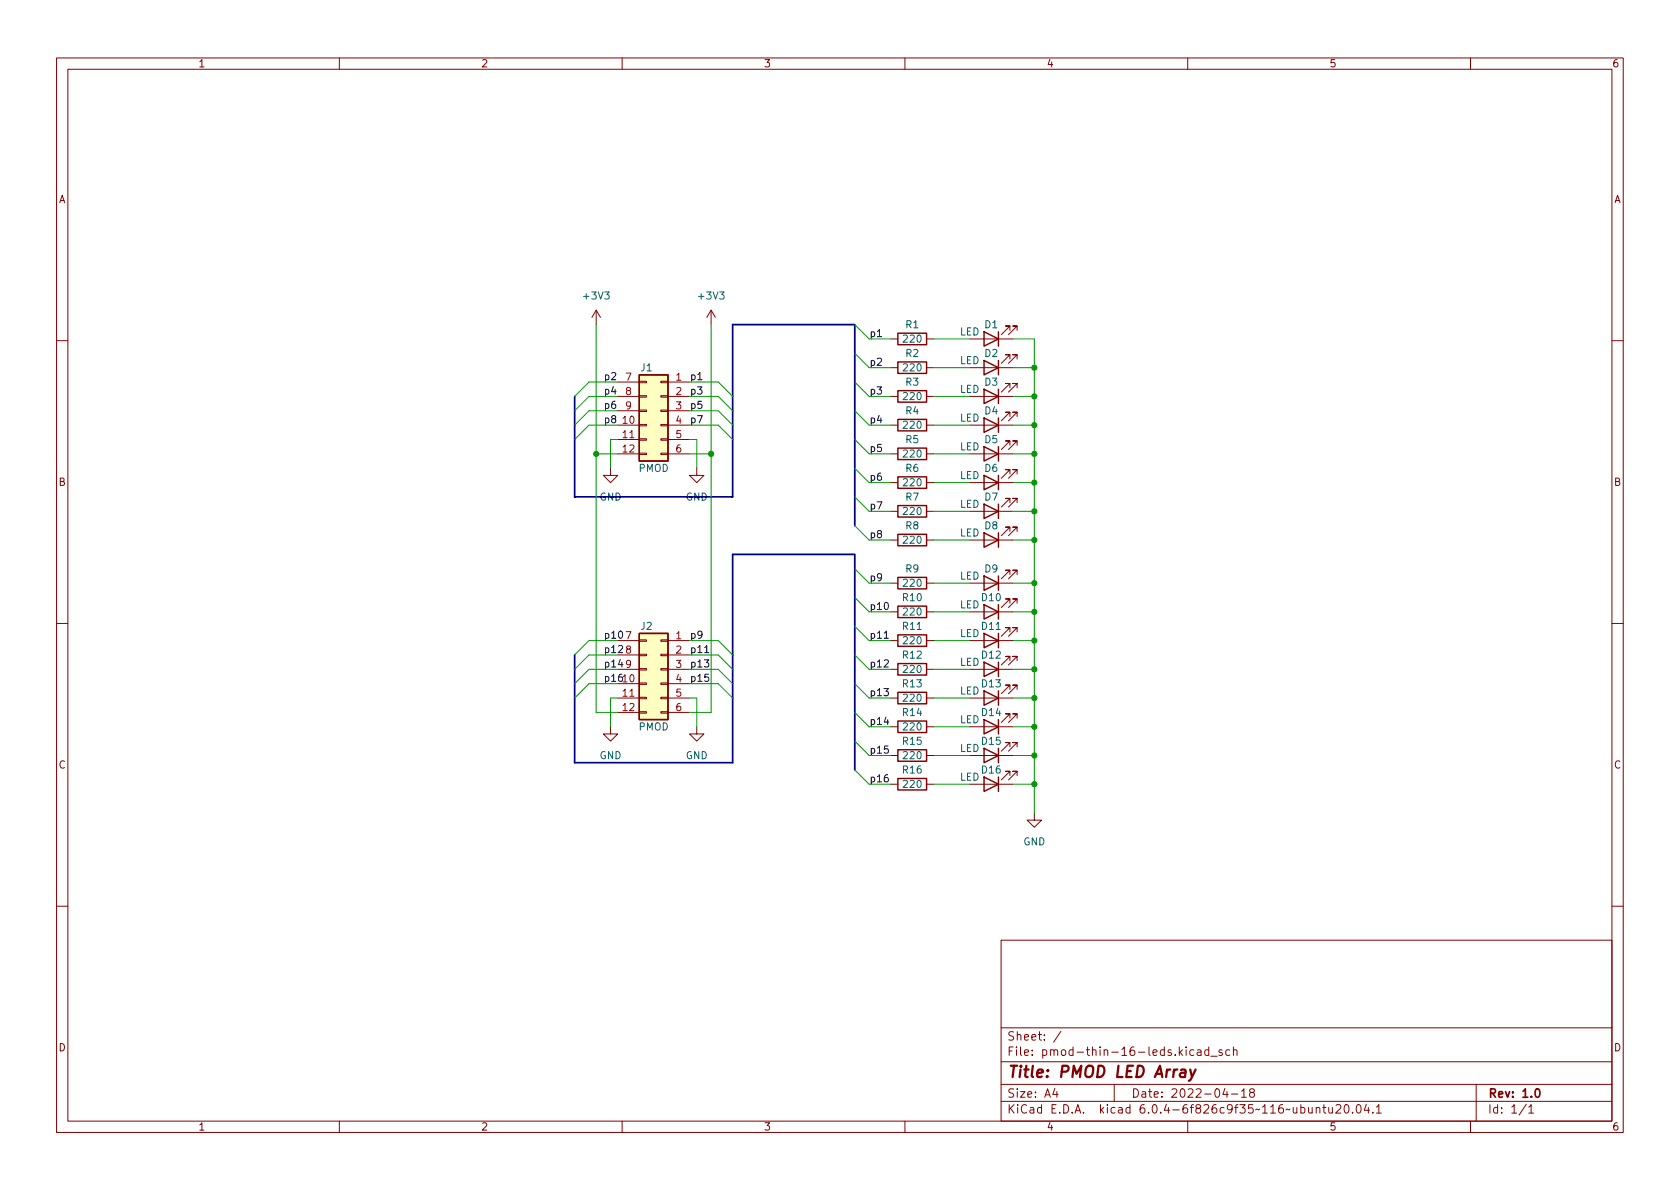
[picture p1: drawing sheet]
<svg xmlns="http://www.w3.org/2000/svg" width="297mm" height="210mm" viewBox="0 0 297 210" stroke-linecap="round" stroke-linejoin="round" font-family="sans-serif">
<g fill="none" stroke="#840000" stroke-width=".18">
<path d="M10 10.2h277v190.1h-277zM12 12.2h273v186.1h-273zM60 10.2v2M110 10.2v2M160 10.2v2M210 10.2v2M260 10.2v2M105.4 54.9l-.8 1.2M105.4 54.9v2.5M105.4 54.9l.8 1.2M125.7 54.9l-.7 1.2M125.7 54.9v2.5"/>
<path d="M125.7 54.9l.8 1.2M157.5 59.9h1.2M163.8 59.9h1.3M171.4 59.9h7.7M178.6 58.4v-.7h-.8h.8l-1.6 1.5M179.8 58.4v-.7h-.7h.7l-1.5 1.5M10 60.2h2M109.2 67.6h3.8M109.2 75.2h3.8M109.2 77.7h3.8M109.2 70.1h3.8M109.2 72.6h3.8"/>
<path d="M113 77.6h1.3v.2h-1.3zM113 75.1h1.3v.2h-1.3zM113 72.5h1.3v.3h-1.3zM113 70h1.3v.2h-1.3zM113 67.4h1.3v.3h-1.3zM116.8 77.6h1.3v.2h-1.3zM116.8 75.1h1.3v.2h-1.3zM116.8 72.5h1.3v.3h-1.3zM116.8 70h1.3v.2h-1.3zM116.8 67.4h1.3v.3h-1.3zM118.1 67.6h3.8M118.1 75.2h3.8"/>
<path d="M118.1 77.7h3.8M118.1 70.1h3.8M118.1 72.6h3.8M157.5 75.2h1.2M157.5 70.1h1.2M157.5 65h1.2M163.8 75.2h1.3M163.8 70.1h1.3M163.8 65h1.3M171.4 75.2h7.7M171.4 70.1h7.7M171.4 65h7.7"/>
<path d="M178.6 78.7v-.7h-.8h.8l-1.6 1.5M178.6 63.5v-.8h-.8h.8l-1.6 1.6M178.6 68.6v-.8h-.8h.8l-1.6 1.5M178.6 73.7v-.8h-.8h.8l-1.6 1.5M179.8 78.7v-.7h-.7h.7l-1.5 1.5M179.8 63.5v-.8h-.7h.7l-1.5 1.6M179.8 68.6v-.8h-.7h.7l-1.5 1.5M179.8 73.7v-.8h-.7h.7l-1.5 1.5M285 60.2h2M107.9 82.8v1.3h1.3l-1.3 1.2-1.2-1.2h1.2M109.2 80.3h3.8M113 80.1h1.3v.3h-1.3z"/>
<path d="M116.8 80.1h1.3v.3h-1.3zM118.1 80.3h3.8M123.2 82.8v1.3h1.3l-1.3 1.2-1.3-1.2h1.3M157.5 80.3h1.2M157.5 95.5h1.2M157.5 90.4h1.2M157.5 85.3h1.2M163.8 80.3h1.3M163.8 95.5h1.3M163.8 90.4h1.3M163.8 85.3h1.3M171.4 80.3h7.7"/>
<path d="M171.4 95.5h7.7M171.4 90.4h7.7M171.4 85.3h7.7M178.6 83.8v-.7h-.8h.8l-1.6 1.5M178.6 94v-.8h-.8h.8l-1.6 1.5M178.6 88.9v-.8h-.8h.8l-1.6 1.6M179.8 83.8v-.7h-.7h.7l-1.5 1.5M179.8 94v-.8h-.7h.7l-1.5 1.5M179.8 88.9v-.8h-.7h.7l-1.5 1.6M10 110.2h2M109.2 113.3h3.8M109.2 118.4h3.8"/>
<path d="M109.2 115.8h3.8M113 118.2h1.3v.3h-1.3zM113 115.7h1.3v.2h-1.3zM113 113.2h1.3v.2h-1.3zM116.8 118.2h1.3v.3h-1.3zM116.8 115.7h1.3v.2h-1.3zM116.8 113.2h1.3v.2h-1.3zM118.1 113.3h3.8M118.1 118.4h3.8M118.1 115.8h3.8M157.5 113.3h1.2M157.5 118.4h1.2"/>
<path d="M157.5 103.1h1.2M157.5 108.2h1.2M163.8 113.3h1.3M163.8 118.4h1.3M163.8 103.1h1.3M163.8 108.2h1.3M171.4 113.3h7.7M171.4 118.4h7.7M171.4 103.1h7.7M171.4 108.2h7.7M178.6 111.8v-.8h-.8h.8l-1.6 1.5M178.6 116.8v-.7h-.8h.8l-1.6 1.5"/>
<path d="M178.6 101.6v-.8h-.8h.8l-1.6 1.6M178.6 106.7v-.8h-.8h.8l-1.6 1.5M179.8 111.8v-.8h-.7h.7l-1.5 1.5M179.8 116.8v-.7h-.7h.7l-1.5 1.5M179.8 101.6v-.8h-.7h.7l-1.5 1.6M179.8 106.7v-.8h-.7h.7l-1.5 1.5M285 110.2h2M107.9 128.5v1.3h1.3l-1.3 1.3-1.2-1.3h1.2M109.2 123.4h3.8M109.2 120.9h3.8M109.2 126h3.8M113 125.9h1.3v.2h-1.3z"/>
<path d="M113 123.3h1.3v.3h-1.3zM113 120.8h1.3v.2h-1.3zM116.8 125.9h1.3v.2h-1.3zM116.8 123.3h1.3v.3h-1.3zM116.8 120.8h1.3v.2h-1.3zM118.1 123.4h3.8M118.1 120.9h3.8M118.1 126h3.8M123.2 128.5v1.3h1.3l-1.3 1.3-1.3-1.3h1.3M157.5 123.4h1.2M157.5 138.7h1.2M157.5 128.5h1.2"/>
<path d="M157.5 133.6h1.2M163.8 123.4h1.3M163.8 138.7h1.3M163.8 128.5h1.3M163.8 133.6h1.3M171.4 123.4h7.7M171.4 138.7h7.7M171.4 128.5h7.7M171.4 133.6h7.7M178.6 121.9v-.7h-.8h.8l-1.6 1.5M178.6 137.2v-.8h-.8h.8l-1.6 1.5M178.6 132.1v-.8h-.8h.8l-1.6 1.5"/>
<path d="M178.6 127v-.8h-.8h.8l-1.6 1.6M179.8 121.9v-.7h-.7h.7l-1.5 1.5M179.8 137.2v-.8h-.7h.7l-1.5 1.5M179.8 132.1v-.8h-.7h.7l-1.5 1.5M179.8 127v-.8h-.7h.7l-1.5 1.6M182.9 143.8v1.2h1.2l-1.2 1.3-1.3-1.3h1.3M10 160.2h2M177 166.3h108v32h-108zM285 160.2h2M60 198.3v2M110 198.3v2M160 198.3v2"/>
<path d="M177 194.8h108M177 191.8h108M177 187.8h108M177 181.8h108M186.5 192.5l-.4 1h1M186.9 193v1M187.6 182.4l-1.3 1.9M197 191.8v3M210 198.3v2M211.1 185.7l-.5-.1-.2 .3v.4l.1 .3h.6M211.7 185.7h.6l.1 .9M212.4 186l-.5 .1a.29 .29 0 0 0-.3 .2 .29 .29 0 0 0 .3 .3h.5"/>
<path d="M213.7 185.7l-.4-.1-.3 .3v.4l.1 .3h.6M213.7 185.1v1.5M214.1 186.8h1.1M216.1 185.7l-.4-.1-.2 .2 .1 .3 .5 .1v.4h-.6M216.6 192.5l-.4 1h.9M216.9 193v1M217.4 185.7l-.4-.1-.3 .3v.4l.2 .3h.5M217.7 193.5h1.2M218.1 185.8l.2-.2 .3 .1 .1 .9M218.1 185.1v1.5M219.5 193l.4-.5v1.5M219.5 194h.9"/>
<path d="M221.2 193.2l-.3-.3 .1-.2 .2-.2 .4 .1 .2 .2-.1 .2-.6 .2-.2 .3 .1 .4 .2 .1h.4l.2-.3-.1-.4-.2-.1M232.7 196l.2-.2 .4 .1 .1 .9M232.7 195.8v1M233.9 195.8h.5M234.1 195.3v1.3l.3 .2M234.9 195.8l.1 1h.4l.2-.1M235.6 195.8v1M236.2 195.5l.6-.2 .2 .2 .1 .3-1 1h1M237.8 195.5l.2-.2a.81 .81 0 0 1 .6 .7 .81 .81 0 0 1-.3 .8h-.2a.81 .81 0 0 1-.3-1.3zM239.1 196.7v.1M240 195.4l.1-.1a.81 .81 0 0 1 .6 .7 .81 .81 0 0 1-.3 .8h-.1a.81 .81 0 0 1-.6-.6 .81 .81 0 0 1 .3-.8zM241.6 195.3l-.4 1h.9"/>
<path d="M241.9 195.8v1M242.7 196.7v.1M243.4 195.8l.4-.5v1.5M243.4 196.8h.8M260 198.3v2M261 191.8v6.5M269.9 195.3l-1.3 1.9M270.3 195.8l.4-.5v1.5M270.3 196.8h.9"/>
</g>
<path d="M271.6 192.6l.2-.1a.82 .82 0 0 1 .6 .7 .82 .82 0 0 1-.3 .8h-.2a.81 .81 0 0 1-.6-.6 .81 .81 0 0 1 .3-.8z" fill="none" stroke="#840000" stroke-width=".3"/>
<path d="M208.8 189.2l.2-.1 .6 .1-.1 1.3M209.6 189.6l-.7 .1a.4 .4 0 0 0-.3 .3 .4 .4 0 0 0 .2 .5l.7-.1M210.4 189.1l.4 1.4M211.4 189.1l-.9 1.8-.3 .2" fill="none" stroke="#840000" stroke-width=".4"/>
<g fill="none" stroke="#840000" stroke-width=".25">
<path d="M158.7 58.9h5.1v2.1h-5.1zM174 58.7l2.5 1.2-2.5 1.3zM176.5 58.7v2.5M113 66.3h5.1v15.2h-5.1zM158.7 64h5.1v2h-5.1zM158.7 79.2h5.1v2.1h-5.1zM158.7 69.1h5.1v2h-5.1zM158.7 74.2h5.1v2h-5.1zM174 79l2.5 1.3-2.5 1.2zM174 63.7l2.5 1.3-2.5 1.3zM174 68.8l2.5 1.3-2.5 1.3zM174 73.9l2.5 1.3-2.5 1.2z"/>
<path d="M176.5 63.7v2.6M176.5 68.8v2.6M176.5 73.9v2.5M176.5 79v2.5M158.7 94.5h5.1v2h-5.1zM158.7 89.4h5.1v2h-5.1zM158.7 84.3h5.1v2.1h-5.1zM174 84.1l2.5 1.2-2.5 1.3zM174 94.2l2.5 1.3-2.5 1.3zM174 89.1l2.5 1.3-2.5 1.3zM176.5 84.1v2.5M176.5 89.1v2.6"/>
<path d="M176.5 94.2v2.6M113 112h5.1v15.2h-5.1zM158.7 117.3h5.1v2.1h-5.1zM158.7 112.3h5.1v2h-5.1zM158.7 107.2h5.1v2h-5.1zM158.7 102.1h5.1v2h-5.1zM174 112l2.5 1.3-2.5 1.2zM174 117.1l2.5 1.3-2.5 1.2zM174 101.8l2.5 1.3-2.5 1.3zM174 106.9l2.5 1.3-2.5 1.3zM176.5 101.8v2.6M176.5 106.9v2.6"/>
<path d="M176.5 112v2.5M176.5 117.1v2.5M158.7 122.4h5.1v2.1h-5.1zM158.7 127.5h5.1v2h-5.1zM158.7 137.7h5.1v2h-5.1zM158.7 132.6h5.1v2h-5.1zM174 122.2l2.5 1.2-2.5 1.3zM174 137.4l2.5 1.3-2.5 1.2zM174 132.3l2.5 1.3-2.5 1.3zM174 127.2l2.5 1.3-2.5 1.3zM176.5 122.2v2.5M176.5 127.2v2.6"/>
<path d="M176.5 132.3v2.6M176.5 137.4v2.5"/>
</g>
<g fill="#ffffc2" stroke="#ffffc2" stroke-width=".18">
<path d="M113 66.3h5.1v15.2h-5.1z"/>
<path d="M113 112h5.1v15.2h-5.1z"/>
</g>
<path d="M124.6 115.4h.7M156.3 112.9h.8" fill="none" stroke="#0f0f0f" stroke-width=".18"/>
<path d="M101.6 70.1v17.8h27.9v-30.5h21.6v35.6M101.6 115.8v19.1h27.9v-36.9h21.6v38.1" fill="none" stroke="#000084" stroke-width=".3"/>
<g fill="none" stroke="#009600" stroke-width=".18">
<path d="M105.4 57.4v68.6h3.8M125.7 57.4v68.6h-3.8M151.1 57.4l2.6 2.5h3.8M165.1 59.9h6.3M179.1 59.9h3.8v83.9M109.2 70.1h-5.1l-2.5 2.5M109.2 67.6h-5.1l-2.5 2.5M109.2 72.6h-5.1l-2.5 2.6M109.2 75.2h-5.1l-2.5 2.5M109.2 77.7h-1.3v5.1M121.9 70.1h5.1l2.5 2.5M121.9 67.6h5.1l2.5 2.5"/>
<path d="M121.9 72.6h5.1l2.5 2.6M121.9 77.7h1.3v5.1M121.9 75.2h5.1l2.5 2.5M151.1 67.6l2.6 2.5h3.8M151.1 72.6l2.6 2.6h3.8M151.1 62.5l2.6 2.5h3.8M151.1 77.7l2.6 2.6h3.8M165.1 70.1h6.3M165.1 75.2h6.3M165.1 65h6.3M179.1 70.1h3.8M179.1 75.2h3.8"/>
<path d="M179.1 65h3.8M105.4 80.3h3.8M121.9 80.3h3.8M151.1 93l2.6 2.5h3.8M151.1 82.8l2.6 2.5h3.8M151.1 87.9l2.6 2.5h3.8M165.1 80.3h6.3M165.1 95.5h6.3M165.1 85.3h6.3M165.1 90.4h6.3M179.1 80.3h3.8M179.1 95.5h3.8"/>
<path d="M179.1 85.3h3.8M179.1 90.4h3.8M109.2 118.4h-5.1l-2.5 2.5M109.2 113.3h-5.1l-2.5 2.5M109.2 115.8h-5.1l-2.5 2.6M121.9 118.4h5.1l2.5 2.5M121.9 113.3h5.1l2.5 2.5M121.9 115.8h5.1l2.5 2.6M151.1 115.8l2.6 2.6h3.8M151.1 100.6l2.6 2.5h3.8M151.1 105.7l2.6 2.5h3.8M151.1 110.7l2.6 2.6h3.8"/>
<path d="M165.1 118.4h6.3M165.1 103.1h6.3M165.1 108.2h6.3M165.1 113.3h6.3M179.1 118.4h3.8M179.1 103.1h3.8M179.1 108.2h3.8M179.1 113.3h3.8M109.2 123.4h-1.3v5.1M109.2 120.9h-5.1l-2.5 2.5M121.9 123.4h1.3v5.1M121.9 120.9h5.1l2.5 2.5"/>
<path d="M151.1 120.9l2.6 2.5h3.8M151.1 131.1l2.6 2.5h3.8M151.1 136.1l2.6 2.6h3.8M151.1 126l2.6 2.5h3.8M165.1 123.4h6.3M165.1 133.6h6.3M165.1 138.7h6.3M165.1 128.5h6.3M179.1 123.4h3.8M179.1 133.6h3.8M179.1 138.7h3.8M179.1 128.5h3.8"/>
</g>
<g fill="#009600" stroke="#009600" stroke-width=".18">
<circle cx="182.9" cy="108.2" r=".46"/>
<circle cx="182.9" cy="113.3" r=".46"/>
<circle cx="182.9" cy="103.1" r=".46"/>
<circle cx="182.9" cy="75.2" r=".46"/>
<circle cx="182.9" cy="85.3" r=".46"/>
<circle cx="182.9" cy="80.3" r=".46"/>
<circle cx="182.9" cy="95.5" r=".46"/>
<circle cx="182.9" cy="90.4" r=".46"/>
<circle cx="182.9" cy="123.4" r=".46"/>
<circle cx="182.9" cy="118.4" r=".46"/>
<circle cx="182.9" cy="128.5" r=".46"/>
<circle cx="182.9" cy="133.6" r=".46"/>
<circle cx="182.9" cy="138.7" r=".46"/>
<circle cx="105.4" cy="80.3" r=".46"/>
<circle cx="125.7" cy="80.3" r=".46"/>
<circle cx="182.9" cy="70.1" r=".46"/>
<circle cx="182.9" cy="65" r=".46"/>
</g>
<text font-size="2.8" fill="#840000" x="178" y="190.6">Title: PMOD LED Array</text>
<g font-size="2.1" fill="#840000">
<text x="178" y="184">Sheet: /</text>
<text x="178" y="186.7">File: pmod-thin-16-leds.kicad_sch</text>
<text x="178" y="196.9">KiCad E.D.A. kicad 6.0.4-6f826c9f35~116~ubuntu20.04.1</text>
<text x="178" y="194.1">Size: A4</text>
<text x="200" y="194.1">Date: 2022-04-18</text>
<text x="263" y="194.1">Rev: 1.0</text>
<text x="263" y="196.9">Id: 1/1</text>
</g>
<g font-size="1.8" fill="#840000">
<text x="35" y="11.9">1</text>
<text x="85" y="11.9">2</text>
<text x="135" y="11.9">3</text>
<text x="185" y="11.9">4</text>
<text x="235" y="11.9">5</text>
<text x="285" y="11.9">6</text>
<text x="10.3" y="35.9">A</text>
<text x="285.3" y="35.9">A</text>
<text x="10.3" y="85.9">B</text>
<text x="285.3" y="85.9">B</text>
<text x="10.3" y="135.9">C</text>
<text x="285.3" y="135.9">C</text>
<text x="10.3" y="185.9">D</text>
<text x="285.3" y="185.9">D</text>
<text x="35" y="199.9">1</text>
<text x="85" y="199.9">2</text>
<text x="135" y="199.9">3</text>
<text x="185" y="199.9">4</text>
<text x="235" y="199.9">5</text>
<text x="285" y="199.9">6</text>
</g>
<g font-size="1.8" fill="#006464">
<text x="103.3" y="53">+3V3</text>
<text x="123.6" y="53">+3V3</text>
<text x="160.2" y="58">R1</text>
<text x="169.7" y="59.3">LED</text>
<text x="174.1" y="58">D1</text>
<text x="113.3" y="65.7">J1</text>
<text x="159.8" y="65.7">220</text>
<text x="159.8" y="60.6">220</text>
<text x="160.2" y="63.1">R2</text>
<text x="169.7" y="64.4">LED</text>
<text x="174.1" y="63.1">D2</text>
<text x="159.8" y="70.7">220</text>
<text x="160.2" y="68.2">R3</text>
<text x="169.7" y="69.5">LED</text>
<text x="174.1" y="68.2">D3</text>
<text x="159.8" y="75.8">220</text>
<text x="160.2" y="73.3">R4</text>
<text x="169.7" y="74.5">LED</text>
<text x="174.1" y="73.3">D4</text>
<text x="112.9" y="83.4">PMOD</text>
<text x="159.8" y="80.9">220</text>
<text x="160.2" y="78.4">R5</text>
<text x="160.2" y="83.4">R6</text>
<text x="169.7" y="79.6">LED</text>
<text x="174.1" y="83.4">D6</text>
<text x="174.1" y="78.4">D5</text>
<text x="106" y="88.5">GND</text>
<text x="121.2" y="88.5">GND</text>
<text x="159.8" y="86">220</text>
<text x="160.2" y="88.5">R7</text>
<text x="169.7" y="84.7">LED</text>
<text x="169.7" y="89.8">LED</text>
<text x="174.1" y="88.5">D7</text>
<text x="159.8" y="91.1">220</text>
<text x="160.2" y="93.6">R8</text>
<text x="169.7" y="94.9">LED</text>
<text x="174.1" y="93.6">D8</text>
<text x="159.8" y="96.1">220</text>
<text x="160.2" y="101.2">R9</text>
<text x="174.1" y="101.2">D9</text>
<text x="159.7" y="106.3">R10</text>
<text x="159.8" y="103.8">220</text>
<text x="169.7" y="102.5">LED</text>
<text x="169.7" y="107.6">LED</text>
<text x="173.6" y="106.3">D10</text>
<text x="113.3" y="111.4">J2</text>
<text x="159.7" y="111.4">R11</text>
<text x="159.8" y="113.9">220</text>
<text x="159.8" y="108.8">220</text>
<text x="169.7" y="112.6">LED</text>
<text x="173.6" y="111.4">D11</text>
<text x="159.7" y="116.5">R12</text>
<text x="159.8" y="119">220</text>
<text x="169.7" y="117.7">LED</text>
<text x="173.6" y="116.5">D12</text>
<text x="159.7" y="121.5">R13</text>
<text x="159.8" y="124.1">220</text>
<text x="169.7" y="122.8">LED</text>
<text x="173.6" y="121.5">D13</text>
<text x="112.9" y="129.2">PMOD</text>
<text x="159.7" y="126.6">R14</text>
<text x="159.7" y="131.7">R15</text>
<text x="159.8" y="129.2">220</text>
<text x="169.7" y="127.9">LED</text>
<text x="173.6" y="131.7">D15</text>
<text x="173.6" y="126.6">D14</text>
<text x="106" y="134.2">GND</text>
<text x="121.2" y="134.2">GND</text>
<text x="159.7" y="136.8">R16</text>
<text x="159.8" y="134.2">220</text>
<text x="169.7" y="133">LED</text>
<text x="173.6" y="136.8">D16</text>
<text x="159.8" y="139.3">220</text>
<text x="169.7" y="138">LED</text>
<text x="180.9" y="149.5">GND</text>
</g>
<g font-size="1.8" fill="#0f0f0f">
<text x="153.7" y="59.6">p1</text>
<text x="153.7" y="64.7">p2</text>
<text x="106.7" y="67.2">p2</text>
<text x="106.7" y="69.7">p4</text>
<text x="121.9" y="69.7">p3</text>
<text x="121.9" y="67.2">p1</text>
<text x="153.7" y="69.7">p3</text>
<text x="106.7" y="72.3">p6</text>
<text x="106.7" y="74.8">p8</text>
<text x="121.9" y="72.3">p5</text>
<text x="121.9" y="74.8">p7</text>
<text x="153.7" y="74.8">p4</text>
<text x="153.7" y="79.9">p5</text>
<text x="153.7" y="85">p6</text>
<text x="153.7" y="95.1">p8</text>
<text x="153.7" y="90.1">p7</text>
<text x="153.7" y="102.8">p9</text>
<text x="153.7" y="107.8">p10</text>
<text x="106.7" y="112.9">p10</text>
<text x="121.9" y="112.9">p9</text>
<text x="153.7" y="112.9">p11</text>
<text x="106.7" y="118">p14</text>
<text x="106.7" y="115.5">p12</text>
<text x="121.9" y="115.5">p11</text>
<text x="121.9" y="118">p13</text>
<text x="153.7" y="118">p12</text>
<text x="106.7" y="120.5">p16</text>
<text x="121.9" y="120.5">p15</text>
<text x="153.7" y="123.1">p13</text>
<text x="153.7" y="128.2">p14</text>
<text x="153.7" y="133.2">p15</text>
<text x="153.7" y="138.3">p16</text>
</g>
<g font-size="1.8" fill="#a90000">
<text x="110.6" y="67.3">7</text>
<text x="110.6" y="69.8">8</text>
<text x="119.5" y="67.3">1</text>
<text x="119.5" y="69.8">2</text>
<text x="110.1" y="74.9">10</text>
<text x="110.1" y="77.5">11</text>
<text x="110.6" y="72.4">9</text>
<text x="119.5" y="72.4">3</text>
<text x="119.5" y="74.9">4</text>
<text x="119.5" y="77.5">5</text>
<text x="110.1" y="80">12</text>
<text x="119.5" y="80">6</text>
<text x="110.6" y="113">7</text>
<text x="119.5" y="113">1</text>
<text x="110.6" y="115.6">8</text>
<text x="110.6" y="118.1">9</text>
<text x="119.5" y="115.6">2</text>
<text x="119.5" y="118.1">3</text>
<text x="110.1" y="120.6">10</text>
<text x="110.1" y="123.2">11</text>
<text x="110.1" y="125.7">12</text>
<text x="119.5" y="120.6">4</text>
<text x="119.5" y="123.2">5</text>
<text x="119.5" y="125.7">6</text>
</g>
</svg>
